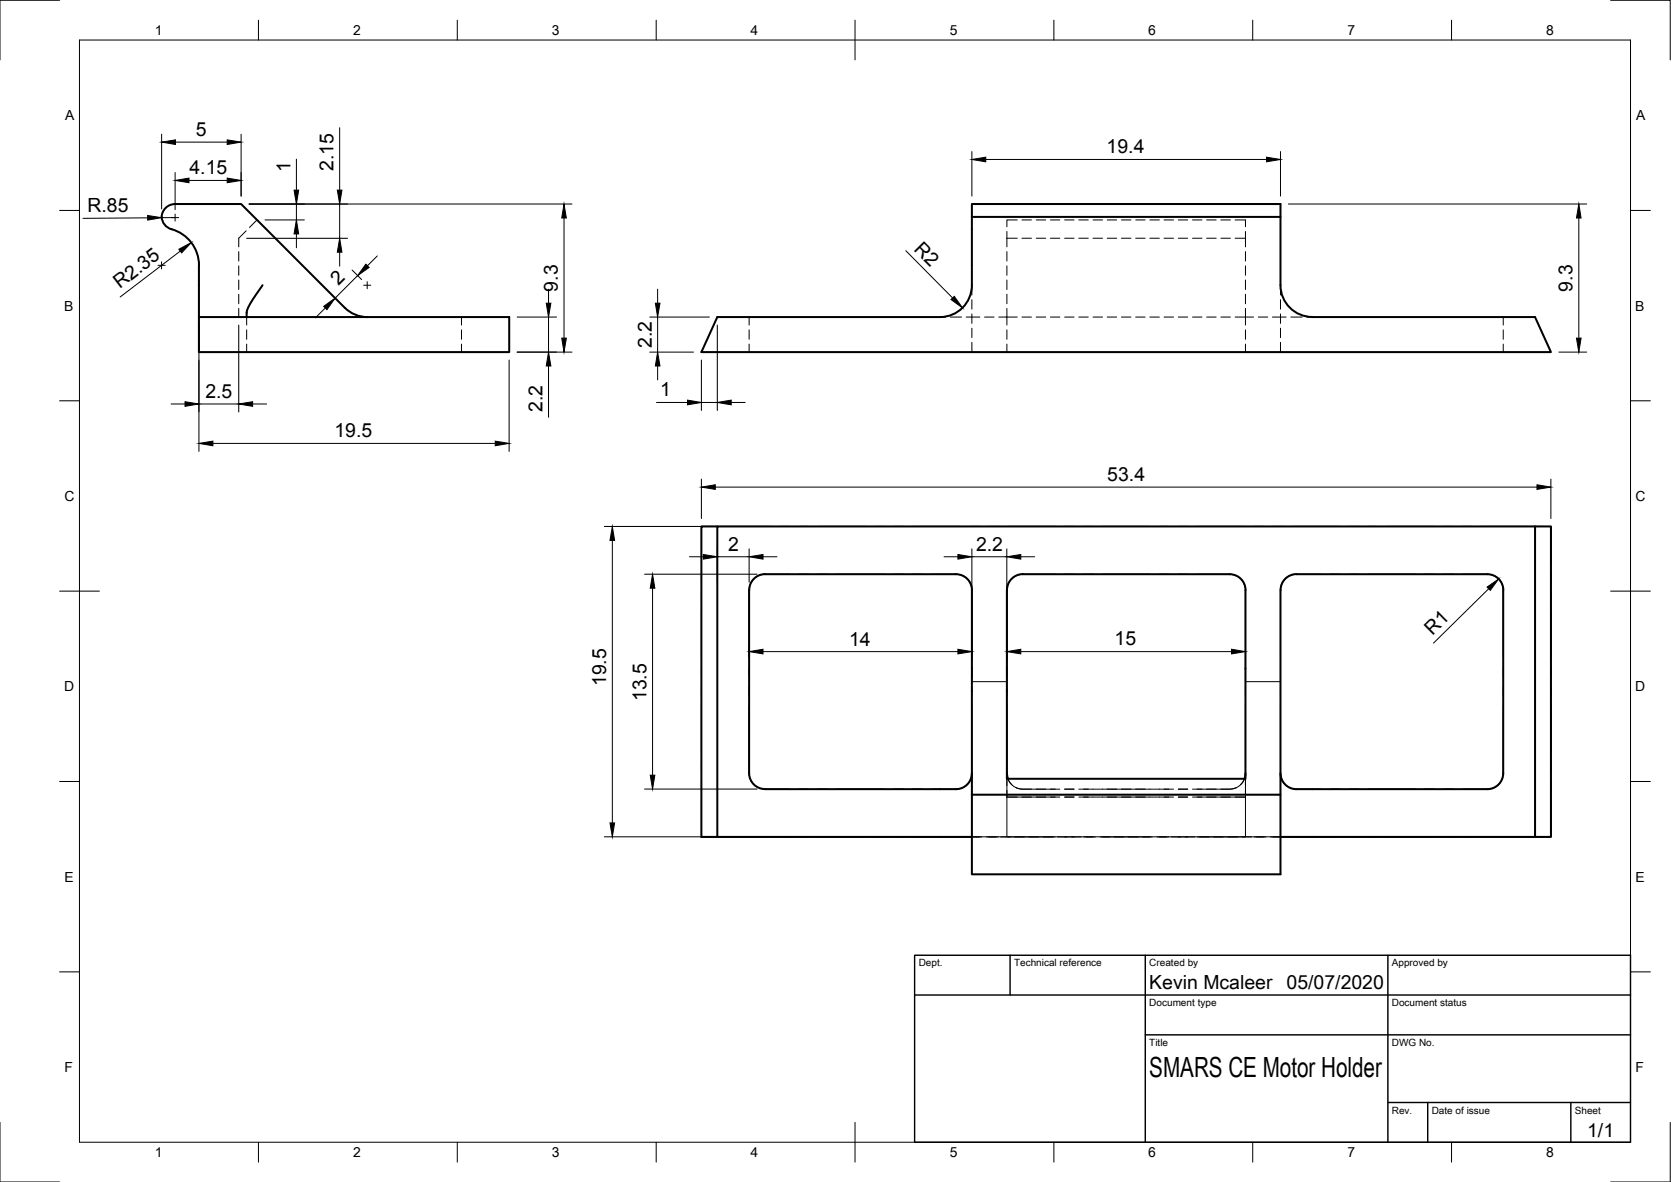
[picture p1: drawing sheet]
<svg xmlns="http://www.w3.org/2000/svg" width="420mm" height="297mm" viewBox="0 0 420 297" stroke-linecap="round" stroke-linejoin="round" font-family="sans-serif">
<!-- layer: Visible -->
<g fill="none" stroke="#000" stroke-width=".51">
<path d="M44 51.3h16.6l26.1 26a8 8 0 0 0 5.7 2.4M44 51.3a3.2 3.2 0 0 0-3.3 2.7 3.2 3.2 0 0 0 2.4 3.6 9.4 9.4 0 0 1 6.9 9.1v13M244.4 54.5v-3.2h77.6v14.5a29.9 29.9 0 0 0 .3 8 8 8 0 0 0 7.7 5.9M322 54.5h-77.6v11.3a30.1 30.1 0 0 1-.3 8 8 8 0 0 1-7.7 5.9h-56l-4 8.8h213.6l-4-8.8h-56M50 79.7h78v8.8h-78zM66 71.7l-3.6 5.5-.3 1-.1 1.5M180.4 132.3h-4v78h4M386 132.3h4v78h-4M192.4 144.3h48a4 4 0 0 1 4 4M192.4 144.3a4 4 0 0 0-4 4v46a4 4 0 0 0 4 4h48.2l1.6-.4 1-.8 .9-1.3 .3-1.5M244.4 148.3v51.4h77.6M257.2 144.3a4 4 0 0 0-4 4v47.4h60v-47.4a4 4 0 0 0-4-4h-52"/>
<path d="M326 144.3h48a4 4 0 0 1 4 4v46a4 4 0 0 1-4 4h-48.3l-1.5-.4-1.1-.8-.8-1.3-.3-1.5M326 144.3a4 4 0 0 0-4 4v71.4h-77.6v-20M253.2 194.3l.2 1.4M313.2 194.3l-.3 1.4M244.4 210.3h-64v-78h205.6v78h-64"/>
</g>
<!-- layer: Hidden -->
<g fill="none" stroke="#000" stroke-width=".25">
<path d="M61.9 58l-1.9 1.9v2.1M64.6 55.3l-1.9 1.9M253.2 58.2v3.8M253.2 59.9h2.6M255.8 55.3h-2.6v1.7M257 55.3h2.4M257 59.9h2.4M260.5 55.3h2.4M260.5 59.9h2.4M264.1 55.3h2.4M264.1 59.9h2.4M267.7 55.3h2.4"/>
<path d="M267.7 59.9h2.4M271.3 55.3h2.3M271.3 59.9h2.3M274.8 55.3h2.4M274.8 59.9h2.4M278.4 55.3h2.4M278.4 59.9h2.4M282 55.3h2.4M282 59.9h2.4M285.6 55.3h2.3M285.6 59.9h2.3M289.1 55.3h2.4"/>
<path d="M289.1 59.9h2.4M292.7 55.3h2.4M292.7 59.9h2.4M296.3 55.3h2.3M296.3 59.9h2.3M299.8 55.3h2.4M299.8 59.9h2.4M303.4 55.3h2.4M303.4 59.9h2.4M307 55.3h2.4M307 59.9h2.4M310.6 55.3h2.6v1.7"/>
<path d="M310.6 59.9h2.6M313.2 58.2v3.8M60 63.2v2.4M60 66.8v2.4M60 70.4v2.4M60 73.9v2.4M60 77.5v2.2M62 79.7v2M116 79.7v2M188.4 79.7v2M236.4 79.7h1.4M239 79.7h2.8"/>
<path d="M243 79.7h3.4M244.4 71.7v2.4M244.4 75.3v2.4M244.4 78.9v2.4M247.6 79.7h2.4M251.1 79.7h4.7M253.2 63.2v2.4M253.2 66.8v2.4M253.2 70.4v2.4M253.2 73.9v2.4M253.2 77.5v4.2M257 79.7h2.4"/>
<path d="M260.5 79.7h2.4M264.1 79.7h2.4M267.7 79.7h2.4M271.3 79.7h2.3M274.8 79.7h2.4M278.4 79.7h2.4M282 79.7h2.4M285.6 79.7h2.3M289.1 79.7h2.4M292.7 79.7h2.4M296.3 79.7h2.3M299.8 79.7h2.4"/>
<path d="M303.4 79.7h2.4M307 79.7h2.4M310.6 79.7h4.6M313.2 63.2v2.4M313.2 66.8v2.4M313.2 70.4v2.4M313.2 73.9v2.4M313.2 77.5v4.2M316.4 79.7h2.4M320 79.7h3.4M322 71.7v2.4M322 75.3v2.4"/>
<path d="M322 78.9v2.4M324.6 79.7h2.8M328.6 79.7h1.4M378 79.7v2M62 82.9v2.4M62 86.5v2M116 82.9v2.4M116 86.5v2M188.4 82.9v2.4M188.4 86.5v2M244.4 82.5v2.3M244.4 86v2.5"/>
<path d="M253.2 82.9v2.4M253.2 86.5v2M313.2 82.9v2.4M313.2 86.5v2M322 82.5v2.3M322 86v2.5M378 82.9v2.4M378 86.5v2M253.2 195.7v1.7M253.2 198.6v1.7h2.6M253.4 195.7l1 1.5M255.4 197.9l.2 .1a7.8 7.8 0 0 0 3.8 .3"/>
<path d="M260.5 198.3h2.4M264.1 198.3h2.4M267.7 198.3h2.4M271.3 198.3h2.3M274.8 198.3h2.4M278.4 198.3h2.4M282 198.3h2.4M285.6 198.3h2.3M289.1 198.3h2.4M292.7 198.3h2.4M296.3 198.3h2.3M299.8 198.3h2.4"/>
<path d="M303.4 198.3h2.4M310.9 197.9l-.2 .1a7.8 7.8 0 0 1-3.7 .3M312.9 195.7l-1 1.5M313.2 195.7v1.7M313.2 198.6v1.7h-2.6M244.4 210.3h2.4M248.1 210.3h2.3M251.6 210.3h2.4M255.2 210.3h2.4M257 200.3h2.4M258.8 210.3h2.3M260.5 200.3h2.4"/>
<path d="M262.3 210.3h2.4M264.1 200.3h2.4M265.9 210.3h2.4M267.7 200.3h2.4M269.5 210.3h2.4M271.3 200.3h2.3M273 210.3h2.4M274.8 200.3h2.4M276.6 210.3h2.4M278.4 200.3h2.4M280.2 210.3h2.4M282 200.3h2.4"/>
<path d="M283.8 210.3h2.4M285.6 200.3h2.3M287.3 210.3h2.4M289.1 200.3h2.4M290.9 210.3h2.4M292.7 200.3h2.4M294.5 210.3h2.4M296.3 200.3h2.3M298 210.3h2.4M299.8 200.3h2.4M301.6 210.3h2.4M303.4 200.3h2.4"/>
<path d="M305.2 210.3h2.4M307 200.3h2.4M308.8 210.3h2.3M312.3 210.3h2.4M315.9 210.3h2.4M319.5 210.3h2.5"/>
</g>
<!-- layer: Reference -->
<g fill="none" stroke="#000" stroke-width=".25">
<path d="M193.9 132.3h-17.5v9.2M196.3 132.3h2.3M201 132.3h2.4M205.8 132.3h11.9M220.1 132.3h2.3M224.8 132.3h2.4M229.6 132.3h11.9M243.9 132.3h2.4M248.6 132.3h2.4M253.4 132.3h11.9M267.7 132.3h2.4M272.5 132.3h2.3"/>
<path d="M277.2 132.3h11.9M291.5 132.3h2.4M296.3 132.3h2.3M301 132.3h11.9M315.3 132.3h2.4M320.1 132.3h2.4M324.8 132.3h11.9M339.1 132.3h2.4M343.9 132.3h2.4M348.7 132.3h11.9M362.9 132.3h2.4M367.7 132.3h2.4"/>
<path d="M372.5 132.3h17.5v9.2M176.4 143.9v2.4M176.4 148.7v2.4M176.4 153.4v12M198.5 144.3h-6.1a4 4 0 0 0-4 4v17.1M200.9 144.3h2.4M205.7 144.3h2.3M210.4 144.3h11.9M224.7 144.3h2.4M229.5 144.3h2.3M234.2 144.3h6.2a4 4 0 0 1 4 4v17.1M265.3 144.3h-8.1a4 4 0 0 0-4 4v17.1"/>
<path d="M267.7 144.3h2.4M272.5 144.3h2.3M277.2 144.3h11.9M291.5 144.3h2.4M296.3 144.3h2.3M301 144.3h8.2a4 4 0 0 1 4 4v17.1M332.1 144.3h-6.1a4 4 0 0 0-4 4v17.1M334.5 144.3h2.4M339.3 144.3h2.3M344 144.3h11.9M358.3 144.3h2.4M363.1 144.3h2.3"/>
<path d="M367.8 144.3h6.2a4 4 0 0 1 4 4v17.1M390 143.9v2.4M390 148.7v2.4M390 153.4v12M176.4 167.7v2.4M176.4 172.5v2.4M176.4 177.3v11.9M188.4 177.3v17a4 4 0 0 0 4 4h6.1M188.4 167.7v2.4M188.4 172.5v2.4M244.4 177.3v17a4 4 0 0 1-4 4h-6.2M244.4 167.7v2.4"/>
<path d="M244.4 172.5v2.4M244.4 171.3h8.8M253.2 167.7v2.4M253.2 172.5v2.4M253.2 177.3v17M313.2 177.3v17a4 4 0 0 1-4 4h-8.2M313.2 167.7v2.4M313.2 172.5v2.4M313.2 171.3h8.8M322 177.3v17a4 4 0 0 0 4 4h6.1M322 167.7v2.4M322 172.5v2.4"/>
<path d="M378 177.3v17a4 4 0 0 1-4 4h-6.2M378 167.7v2.4M378 172.5v2.4M390 167.7v2.4M390 172.5v2.4M390 177.3v11.9M176.4 191.5v2.4M176.4 196.3v2.4M200.9 198.3h2.4M205.7 198.3h2.3M210.4 198.3h11.9M224.7 198.3h2.4"/>
<path d="M229.5 198.3h2.3M244.4 194.3v16M265.3 198.3h-8.1a4 4 0 0 1-4-4v16M267.7 198.3h2.4M272.5 198.3h2.3M277.2 198.3h11.9M291.5 198.3h2.4M296.3 198.3h2.3M313.2 194.3v16M322 194.3v16M334.5 198.3h2.4M339.3 198.3h2.3"/>
<path d="M344 198.3h11.9M358.3 198.3h2.4M363.1 198.3h2.3M390 191.5v2.4M390 196.3v2.4M176.4 201.1v9.2h17.5M196.3 210.3h2.3M201 210.3h2.4M205.8 210.3h11.9M220.1 210.3h2.3M224.8 210.3h2.4M229.6 210.3h11.9"/>
<path d="M243.9 210.3h2.4M248.6 210.3h2.4M253.2 200.3h12.1M253.4 210.3h11.9M267.7 210.3h2.4M267.7 200.3h2.4M272.5 210.3h2.3M272.5 200.3h2.3M277.2 210.3h11.9M277.2 200.3h11.9M291.5 210.3h2.4M291.5 200.3h2.4"/>
<path d="M296.3 210.3h2.3M296.3 200.3h2.3M301 210.3h11.9M301 200.3h12.2M315.3 210.3h2.4M320.1 210.3h2.4M324.8 210.3h11.9M339.1 210.3h2.4M343.9 210.3h2.4M348.7 210.3h11.9M362.9 210.3h2.4M367.7 210.3h2.4"/>
<path d="M390 201.1v9.2h-17.5"/>
</g>
<!-- layer: Border -->
<g fill="none" stroke="#000" stroke-width=".25">
<path d="M15 .1h-15v15M20 10.1h390v276.9h-390zM65 5.1v5M115 5.1v5M165 5.1v5M215 5.1v10M265 5.1v5M315 5.1v5M365 5.1v5M405 .1h15v15M15 52.9h5M410 52.9h5"/>
<path d="M15 100.7h5M410 100.7h5M15 148.6h10M405 148.6h10M15 196.4h5M410 196.4h5M15 244.2h5M410 244.2h5M0 282.1v14.9h15M65 287v5M115 287v5M165 287v5"/>
<path d="M215 282.1v9.9M265 287v5M315 287v5M365 287v5M420 282.1v14.9h-15"/>
</g>
<!-- layer: TitleBlock -->
<path d="M230 240.1h180v46.9h-180zM230 250h180M254 240.1v9.9M288 240.1v46.9M349 240.1v46.9M288 260.1h122M349 277.1h61M359 277.1v9.9M395 277.1v9.9" fill="none" stroke="#000" stroke-width=".36"/>
<!-- layer: Dimensions -->
<g fill="none" stroke="#000" stroke-width=".25">
<path d="M40.6 33.7v18.8M44.1 35.7h13M60.6 33.7v15.6M74.5 40v7.8M85.4 32.1v15.7M244.4 38.1v11.2M322 38.1v11.2M37.1 54.7l-16.2 .2M44 54.7h-3.4M44 43.3v9.4M47.5 45.3h9.6M62 59.9h25.4"/>
<path d="M62.6 51.3h81.2M66.6 55.3h9.9M74.5 51.3v4M74.5 58.8v3.5M85.4 51.3v8.6M141.8 54.8v30.2M247.9 40.1h70.6M324 51.3h75M397 54.8v30.2M45.3 63.1l-15.1 11.5M81.8 77.4l-2.5 2.5M85.4 63.4v3.5"/>
<path d="M88.5 67.8l2.4 2.5M89.9 69.3l-5.6 5.6M94.9 64.3l-2.5 2.5M130 79.7h9.9M137.9 72.7v3.5M137.9 79.7v8.8M163.4 79.7h15M165.4 72.7v3.5M165.4 79.7v8.8M227.8 63l11.7 11.9M50 81.7v31.7M60 81.7v21.8"/>
<path d="M128 90.5v22.9M130 88.5h13.8M137.9 92v12.9M163.4 88.5h11M165.4 92v3.5M176.4 90.5v12.7M180.4 81.7v21.5M392 88.5h7M43 101.5h3.5M50 101.5h10M53.5 111.4h71M63.5 101.5h3.5"/>
<path d="M165.1 101.1h7.8M176.4 101.1h4M183.9 101.1h3.5M152 132.3h236M154 135.8v71M173.4 139.9h3.5M176.4 120.4v9.9M179.9 122.4h206.6M180.4 137.9v8.4M180.4 139.9h8M188.4 137.9v8.4M191.9 139.9h3.5"/>
<path d="M237.4 139.9h3.5M244.4 139.9h8.8M244.4 137.9v33.7M253.2 137.9v33.7M256.7 139.9h3.5M390 120.4v9.9M162.1 144.3h28.3M164.1 147.8v47M374.3 148l-13.9 13.6M188.4 161.7v3.5M191.9 163.8h49M256.7 163.8h53"/>
<path d="M313.2 161.7v9.9M162.1 198.3h28.3M152 210.3h236"/>
</g>
<g fill="#000" stroke="#000" stroke-width=".25">
<path d="M40.6 35.7l3.5-.6v1.2zM57.1 35.1l3.5 .6-3.5 .6zM244.4 40.1l3.5-.6v1.2zM318.5 39.5l3.5 .6-3.5 .6zM37.1 54.2l3.5 .5-3.5 .6zM44 45.3l3.5-.5v1.1zM57.1 44.8l3.5 .5-3.5 .6zM74.5 55.3l.6 3.5h-1.2zM73.9 47.8h1.2l-.6 3.5zM84.8 47.8h1.2l-.6 3.5zM141.8 51.3l.6 3.5h-1.2zM397 51.3l.6 3.5h-1.2z"/>
<path d="M45 62.6l3.1-1.6-2.4 2.5zM81.4 77l2.9-2.1-2.1 2.9zM85.4 59.9l.6 3.5h-1.2zM92 66.4l.8 .8-2.9 2.1zM137.4 76.2h1.1l-.6 3.5zM164.8 76.2h1.1l-.5 3.5zM239.1 75.3l.8-.8 2.1 2.9zM137.9 88.5l.6 3.5h-1.1zM141.2 85h1.2l-.6 3.5zM165.4 88.5l.5 3.5h-1.1zM396.4 85h1.2l-.6 3.5zM46.5 101l3.5 .5-3.5 .6z"/>
<path d="M50 111.4l3.5-.5v1.1zM60 101.5l3.5-.5v1.1zM124.5 110.9l3.5 .5-3.5 .6zM172.9 100.5l3.5 .6-3.5 .6zM180.4 101.1l3.5-.6v1.2zM154 132.3l.5 3.5h-1.1zM176.9 139.3l3.5 .6-3.5 .6zM176.4 122.4l3.5-.6v1.2zM188.4 139.9l3.5-.6v1.2zM240.9 139.3l3.5 .6-3.5 .6zM253.2 139.9l3.5-.6v1.2zM386.5 121.8l3.5 .6-3.5 .6z"/>
<path d="M164.1 144.3l.6 3.5h-1.2zM373.9 147.5l2.9-2-2.1 2.9zM188.4 163.8l3.5-.6v1.1zM240.9 163.2l3.5 .6-3.5 .5zM253.2 163.8l3.5-.6v1.1zM309.7 163.2l3.5 .6-3.5 .5zM163.5 194.8h1.2l-.6 3.5zM153.4 206.8h1.1l-.5 3.5z"/>
</g>
<!-- layer: Center Lines -->
<path d="M43.1 54.7h1.8M44 53.8v1.8M39.7 66.7h1.8M40.6 65.8v1.8M91.4 71.7h1.8M92.3 70.8v1.8" fill="none" stroke="#000" stroke-width=".25"/>
<text font-size="7" x="289" y="270.6">SMARS CE Motor Holder</text>
<g font-size="4.9">
<text x="49.3" y="34.2">5</text>
<text x="278.3" y="38.5">19.4</text>
<text x="47.6" y="43.8">4.15</text>
<text x="73" y="43.3" transform="rotate(-90 73 43.3)">1</text>
<text x="83.8" y="42.9" transform="rotate(-90 83.8 42.9)">2.15</text>
<text x="22" y="53.3">R.85</text>
<text x="229.6" y="62.7" transform="rotate(45 229.6 62.7)">R2</text>
<text x="85.1" y="72" transform="rotate(-45 85.1 72)">2</text>
<text x="30.1" y="72.7" transform="rotate(-37 30.1 72.7)">R2.35</text>
<text x="140.3" y="73.3" transform="rotate(-90 140.3 73.3)">9.3</text>
<text x="395.4" y="73.3" transform="rotate(-90 395.4 73.3)">9.3</text>
<text x="163.9" y="87.4" transform="rotate(-90 163.9 87.4)">2.2</text>
<text x="51.6" y="100">2.5</text>
<text x="166" y="99.6">1</text>
<text x="136.4" y="103.5" transform="rotate(-90 136.4 103.5)">2.2</text>
<text x="84.1" y="109.9">19.5</text>
<text x="278.4" y="120.8">53.4</text>
<text x="183" y="138.4">2</text>
<text x="245.4" y="138.4">2.2</text>
<text x="360.2" y="159.8" transform="rotate(-45 360.2 159.8)">R1</text>
<text x="213.5" y="162.2">14</text>
<text x="280.3" y="162.2">15</text>
<text x="152.4" y="172.5" transform="rotate(-90 152.4 172.5)">19.5</text>
<text x="162.5" y="176.2" transform="rotate(-90 162.5 176.2)">13.5</text>
<text x="289" y="248.5">Kevin Mcaleer</text>
<text x="323.5" y="248.5">05/07/2020</text>
<text x="399.1" y="285.7">1/1</text>
</g>
<g font-size="3.5">
<text x="39" y="8.8">1</text>
<text x="88.8" y="8.8">2</text>
<text x="138.8" y="8.8">3</text>
<text x="188.7" y="8.8">4</text>
<text x="238.8" y="8.8">5</text>
<text x="288.7" y="8.8">6</text>
<text x="338.8" y="8.8">7</text>
<text x="388.8" y="8.8">8</text>
<text x="16.4" y="30.2">A</text>
<text x="411.4" y="30.2">A</text>
<text x="16.2" y="78">B</text>
<text x="411.2" y="78">B</text>
<text x="16.2" y="125.9">C</text>
<text x="411.2" y="125.9">C</text>
<text x="16.2" y="173.7">D</text>
<text x="411.2" y="173.7">D</text>
<text x="16.2" y="221.6">E</text>
<text x="411.2" y="221.6">E</text>
<text x="16.2" y="269.4">F</text>
<text x="411.2" y="269.4">F</text>
<text x="39" y="290.8">1</text>
<text x="88.8" y="290.8">2</text>
<text x="138.8" y="290.8">3</text>
<text x="188.7" y="290.8">4</text>
<text x="238.8" y="290.8">5</text>
<text x="288.7" y="290.8">6</text>
<text x="338.8" y="290.8">7</text>
<text x="388.8" y="290.8">8</text>
</g>
<g font-size="2.5">
<text x="231" y="242.9">Dept.</text>
<text x="255" y="242.9">Technical reference</text>
<text x="289" y="242.9">Created by</text>
<text x="350" y="242.9">Approved by</text>
<text x="289" y="252.8">Document type</text>
<text x="350" y="252.8">Document status</text>
<text x="289" y="262.9">Title</text>
<text x="350" y="262.9">DWG No.</text>
<text x="350" y="279.9">Rev.</text>
<text x="360" y="279.9">Date of issue</text>
<text x="396" y="279.9">Sheet</text>
</g>
</svg>
